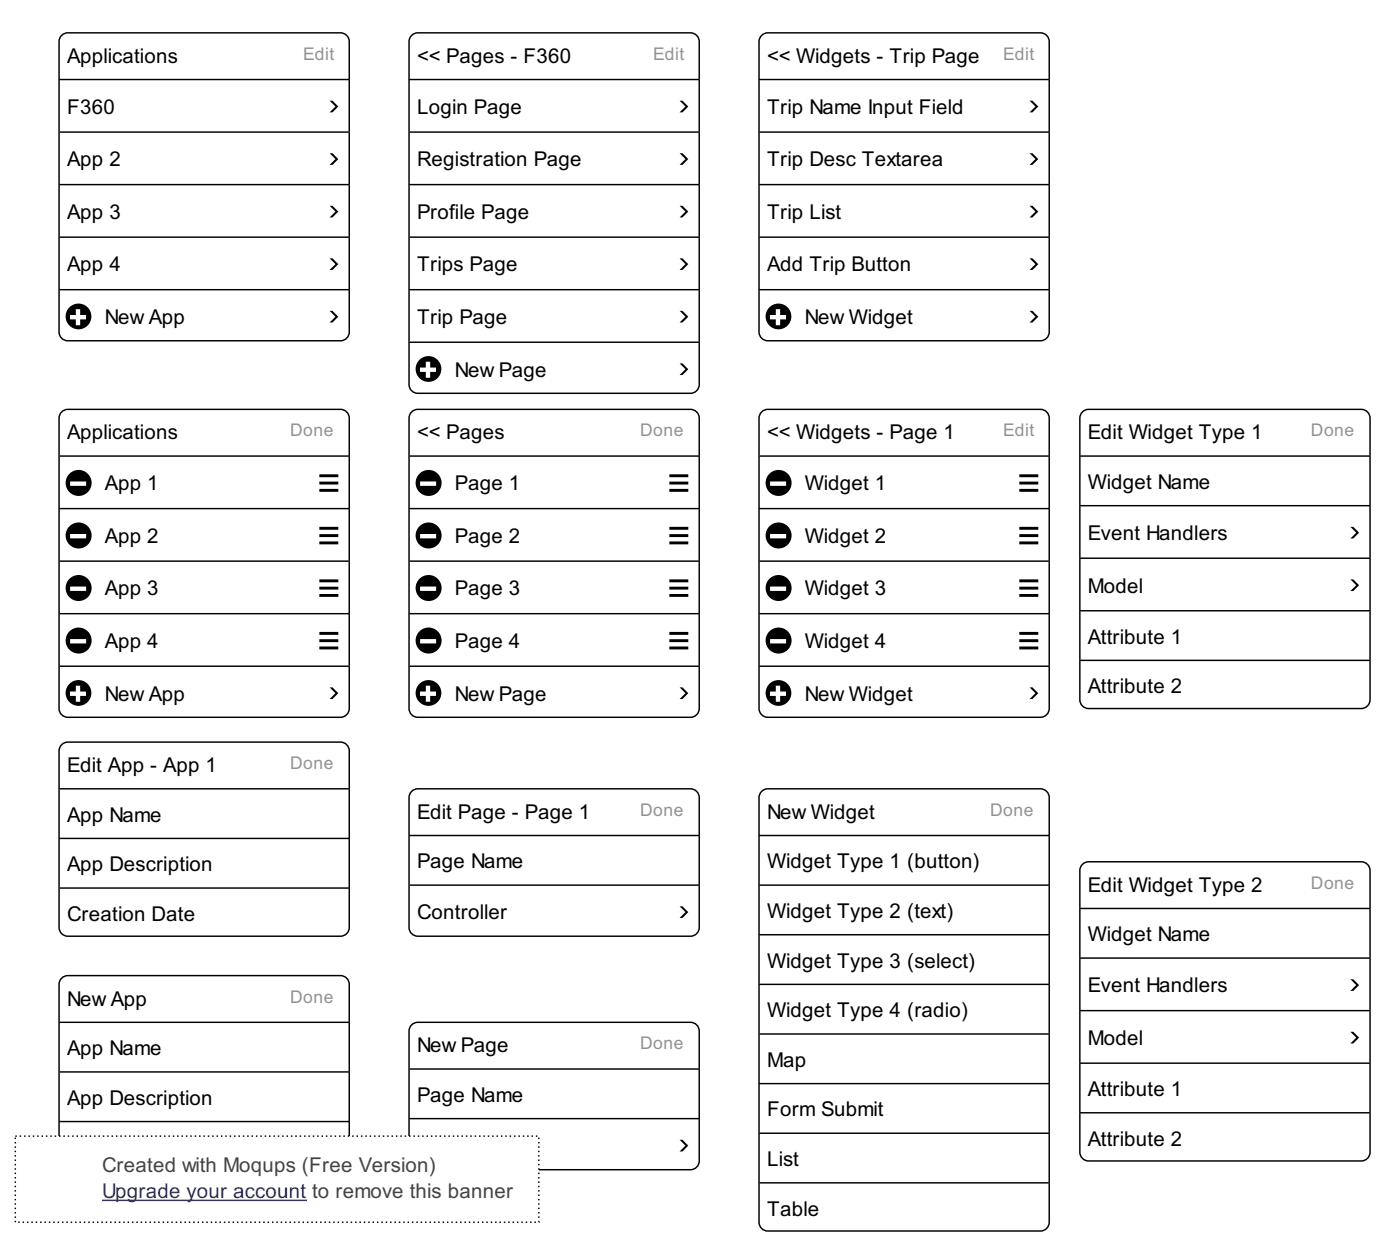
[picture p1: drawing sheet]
<svg xmlns="http://www.w3.org/2000/svg" width="533mm" height="471mm" viewBox="0 0 533 471" stroke-linecap="round" stroke-linejoin="round" font-family="sans-serif">
<path d="M23.5 156.8l1-.7 1.3-.3h103.9a3.3 3.3 0 0 1 3.4 3.4v110.5a3.3 3.3 0 0 1-3.4 3.4h-103.9a3.3 3.3 0 0 1-3.3-3.4v-110.5l.3-1.3z" fill="none" stroke="#000" stroke-width=".56"/>
<path d="M22.5 173.6h110.6z" fill="#fff"/>
<path d="M22.5 173.6h110.6" fill="none" stroke="#000" stroke-width=".56"/>
<g fill="#000">
<path d="M25 183.9a5 5 0 0 0 9.9 0 5 5 0 0 0-9.9 0zM26.7 183.3h6.1v1.7h-6.1z"/>
<path d="M121.7 180.6h7.2v1.1h-7.2zM121.7 183.3v1.2h7.2v-1.2zM121.7 186.1v1.1h7.2v-1.1z"/>
</g>
<path d="M22.5 193.6h110.6z" fill="#fff"/>
<path d="M22.5 193.6h110.6" fill="none" stroke="#000" stroke-width=".56"/>
<g fill="#000">
<path d="M25 203.9a5 5 0 0 0 9.9 0 5 5 0 0 0-9.9 0zM26.7 203.3h6.1v1.7h-6.1z"/>
<path d="M121.7 200.6h7.2v1.1h-7.2zM121.7 203.3v1.2h7.2v-1.2zM121.7 206.1v1.1h7.2v-1.1z"/>
</g>
<path d="M22.5 213.6h110.6z" fill="#fff"/>
<path d="M22.5 213.6h110.6" fill="none" stroke="#000" stroke-width=".56"/>
<g fill="#000">
<path d="M25 223.9a5 5 0 0 0 9.9 0 5 5 0 0 0-9.9 0zM26.7 223.3h6.1v1.7h-6.1z"/>
<path d="M121.7 220.6h7.2v1.1h-7.2zM121.7 223.4v1.1h7.2v-1.1zM121.7 226.1v1.1h7.2v-1.1z"/>
</g>
<path d="M22.5 233.6h110.6z" fill="#fff"/>
<path d="M22.5 233.6h110.6" fill="none" stroke="#000" stroke-width=".56"/>
<g fill="#000">
<path d="M25 243.9a5 5 0 0 0 9.9 0 5 5 0 0 0-9.9 0zM26.7 243.3h6.1v1.7h-6.1z"/>
<path d="M121.7 240.6h7.2v1.1h-7.2zM121.7 243.4v1.1h7.2v-1.1zM121.7 246.1v1.1h7.2v-1.1z"/>
</g>
<path d="M22.5 253.6h110.6z" fill="#fff"/>
<path d="M22.5 253.6h110.6" fill="none" stroke="#000" stroke-width=".56"/>
<g fill="#000">
<path d="M125.6 261.7h1.1l2.2 2.2-2.2 2.2h-1.1l2.2-2.2z"/>
<path d="M25 263.8a4.9 4.9 0 0 0 9.8 0 4.9 4.9 0 0 0-9.8 0zM26.7 263.3h2.2v-2.3h1.7v2.3h2.2v1.6h-2.2v2.3h-1.7v-2.3h-2.2z"/>
</g>
<path d="M23.5 13.5l1-.7 1.3-.3h103.9a3.3 3.3 0 0 1 3.4 3.3v110.6a3.3 3.3 0 0 1-3.4 3.3h-103.9a3.3 3.3 0 0 1-3.3-3.3v-110.6l.3-1.3z" fill="#fff"/>
<path d="M23.5 13.5l1-.7 1.3-.3h103.9a3.3 3.3 0 0 1 3.4 3.3v110.6a3.3 3.3 0 0 1-3.4 3.3h-103.9a3.3 3.3 0 0 1-3.3-3.3v-110.6l.3-1.3z" fill="none" stroke="#000" stroke-width=".56"/>
<path d="M22.5 30.3h110.6z" fill="#fff"/>
<path d="M22.5 30.3h110.6" fill="none" stroke="#000" stroke-width=".56"/>
<path d="M125.6 38.3h1.1l2.2 2.3-2.2 2.2h-1.1l2.2-2.2z" fill="#000"/>
<path d="M22.5 50.3h110.6z" fill="#fff"/>
<path d="M22.5 50.3h110.6" fill="none" stroke="#000" stroke-width=".56"/>
<path d="M125.6 58.3h1.1l2.2 2.3-2.2 2.2h-1.1l2.2-2.2z" fill="#000"/>
<path d="M22.5 70.3h110.6z" fill="#fff"/>
<path d="M22.5 70.3h110.6" fill="none" stroke="#000" stroke-width=".56"/>
<path d="M125.6 78.3h1.1l2.2 2.3-2.2 2.2h-1.1l2.2-2.2z" fill="#000"/>
<path d="M22.5 90.3h110.6z" fill="#fff"/>
<path d="M22.5 90.3h110.6" fill="none" stroke="#000" stroke-width=".56"/>
<path d="M125.6 98.3h1.1l2.2 2.3-2.2 2.2h-1.1l2.2-2.2z" fill="#000"/>
<path d="M22.5 110.3h110.6z" fill="#fff"/>
<path d="M22.5 110.3h110.6" fill="none" stroke="#000" stroke-width=".56"/>
<g fill="#000">
<path d="M125.6 118.3h1.1l2.2 2.3-2.2 2.2h-1.1l2.2-2.2z"/>
<path d="M25 120.5a4.9 4.9 0 0 0 9.8 0 4.9 4.9 0 0 0-9.8 0zM28.9 117.7h1.7v2.2h2.2v1.7h-2.2v2.2h-1.7v-2.2h-2.2v-1.7h2.2z"/>
</g>
<path d="M23.5 283.5l1-.7 1.3-.3h103.9a3.3 3.3 0 0 1 3.4 3.4v67.2a3.3 3.3 0 0 1-3.4 3.3h-103.9a3.3 3.3 0 0 1-3.3-3.3v-67.2l.3-1.3z" fill="#fff"/>
<path d="M23.5 283.5l1-.7 1.3-.3h103.9a3.3 3.3 0 0 1 3.4 3.4v67.2a3.3 3.3 0 0 1-3.4 3.3h-103.9a3.3 3.3 0 0 1-3.3-3.3v-67.2l.3-1.3z" fill="none" stroke="#000" stroke-width=".56"/>
<path d="M22.5 300.3h110.6z" fill="#fff"/>
<path d="M22.5 300.3h110.6" fill="none" stroke="#000" stroke-width=".56"/>
<path d="M22.5 319.2h110.6z" fill="#fff"/>
<path d="M22.5 319.2h110.6" fill="none" stroke="#000" stroke-width=".56"/>
<path d="M22.5 338.1h110.6z" fill="#fff"/>
<path d="M22.5 338.1h110.6" fill="none" stroke="#000" stroke-width=".56"/>
<path d="M156.8 13.5l1.1-.7 1.3-.3h103.9a3.3 3.3 0 0 1 3.3 3.3v130.6a3.3 3.3 0 0 1-3.3 3.3h-103.9a3.3 3.3 0 0 1-3.4-3.3v-130.6l.3-1.3z" fill="#fff"/>
<path d="M156.8 13.5l1.1-.7 1.3-.3h103.9a3.3 3.3 0 0 1 3.3 3.3v130.6a3.3 3.3 0 0 1-3.3 3.3h-103.9a3.3 3.3 0 0 1-3.4-3.3v-130.6l.3-1.3z" fill="none" stroke="#000" stroke-width=".56"/>
<path d="M155.8 30.3h110.6z" fill="#fff"/>
<path d="M155.8 30.3h110.6" fill="none" stroke="#000" stroke-width=".56"/>
<path d="M258.9 38.3h1.1l2.2 2.3-2.2 2.2h-1.1l2.3-2.2z" fill="#000"/>
<path d="M155.8 50.3h110.6z" fill="#fff"/>
<path d="M155.8 50.3h110.6" fill="none" stroke="#000" stroke-width=".56"/>
<path d="M258.9 58.3h1.1l2.2 2.3-2.2 2.2h-1.1l2.3-2.2z" fill="#000"/>
<path d="M155.8 70.3h110.6z" fill="#fff"/>
<path d="M155.8 70.3h110.6" fill="none" stroke="#000" stroke-width=".56"/>
<path d="M258.9 78.3h1.1l2.2 2.3-2.2 2.2h-1.1l2.3-2.2z" fill="#000"/>
<path d="M155.8 90.3h110.6z" fill="#fff"/>
<path d="M155.8 90.3h110.6" fill="none" stroke="#000" stroke-width=".56"/>
<path d="M258.9 98.3h1.1l2.2 2.3-2.2 2.2h-1.1l2.3-2.2z" fill="#000"/>
<path d="M155.8 110.3h110.6z" fill="#fff"/>
<path d="M155.8 110.3h110.6" fill="none" stroke="#000" stroke-width=".56"/>
<path d="M258.9 118.3h1.1l2.2 2.3-2.2 2.2h-1.1l2.3-2.2z" fill="#000"/>
<path d="M155.8 130.3h110.6z" fill="#fff"/>
<path d="M155.8 130.3h110.6" fill="none" stroke="#000" stroke-width=".56"/>
<g fill="#000">
<path d="M258.9 138.3h1.1l2.2 2.3-2.2 2.2h-1.1l2.3-2.2z"/>
<path d="M158.3 140.5a4.9 4.9 0 0 0 9.9 0 4.9 4.9 0 0 0-9.9 0zM160 139.9h2.2v-2.2h1.7v2.2h2.2v1.7h-2.2v2.2h-1.7v-2.2h-2.2z"/>
</g>
<path d="M290.2 13.5l1-.7 1.3-.3h103.9a3.3 3.3 0 0 1 3.4 3.3v110.6a3.3 3.3 0 0 1-3.4 3.3h-103.9a3.3 3.3 0 0 1-3.3-3.3v-110.6l.3-1.3z" fill="#fff"/>
<path d="M290.2 13.5l1-.7 1.3-.3h103.9a3.3 3.3 0 0 1 3.4 3.3v110.6a3.3 3.3 0 0 1-3.4 3.3h-103.9a3.3 3.3 0 0 1-3.3-3.3v-110.6l.3-1.3z" fill="none" stroke="#000" stroke-width=".56"/>
<path d="M289.2 30.3h110.6z" fill="#fff"/>
<path d="M289.2 30.3h110.6" fill="none" stroke="#000" stroke-width=".56"/>
<path d="M392.3 38.3h1.1l2.2 2.3-2.2 2.2h-1.1l2.2-2.2z" fill="#000"/>
<path d="M289.2 50.3h110.6z" fill="#fff"/>
<path d="M289.2 50.3h110.6" fill="none" stroke="#000" stroke-width=".56"/>
<path d="M392.3 58.3h1.1l2.2 2.3-2.2 2.2h-1.1l2.2-2.2z" fill="#000"/>
<path d="M289.2 70.3h110.6z" fill="#fff"/>
<path d="M289.2 70.3h110.6" fill="none" stroke="#000" stroke-width=".56"/>
<path d="M392.3 78.3h1.1l2.2 2.3-2.2 2.2h-1.1l2.2-2.2z" fill="#000"/>
<path d="M289.2 90.3h110.6z" fill="#fff"/>
<path d="M289.2 90.3h110.6" fill="none" stroke="#000" stroke-width=".56"/>
<path d="M392.3 98.3h1.1l2.2 2.3-2.2 2.2h-1.1l2.2-2.2z" fill="#000"/>
<path d="M289.2 110.3h110.6z" fill="#fff"/>
<path d="M289.2 110.3h110.6" fill="none" stroke="#000" stroke-width=".56"/>
<g fill="#000">
<path d="M392.3 118.3h1.1l2.2 2.3-2.2 2.2h-1.1l2.2-2.2z"/>
<path d="M291.7 120.5a4.9 4.9 0 0 0 9.8 0 4.9 4.9 0 0 0-9.8 0zM293.4 119.9h2.2v-2.2h1.6v2.2h2.3v1.7h-2.3v2.2h-1.6v-2.2h-2.2z"/>
</g>
<path d="M156.8 156.8l1.1-.7 1.3-.3h103.9a3.3 3.3 0 0 1 3.3 3.4v110.5a3.3 3.3 0 0 1-3.3 3.4h-103.9a3.3 3.3 0 0 1-3.4-3.4v-110.5l.3-1.3z" fill="#fff"/>
<path d="M156.8 156.8l1.1-.7 1.3-.3h103.9a3.3 3.3 0 0 1 3.3 3.4v110.5a3.3 3.3 0 0 1-3.3 3.4h-103.9a3.3 3.3 0 0 1-3.4-3.4v-110.5l.3-1.3z" fill="none" stroke="#000" stroke-width=".56"/>
<path d="M155.8 173.6h110.6z" fill="#fff"/>
<path d="M155.8 173.6h110.6" fill="none" stroke="#000" stroke-width=".56"/>
<g fill="#000">
<path d="M158.3 183.9a5 5 0 0 0 10 0 5 5 0 0 0-10 0zM160.1 183.3h6.1v1.7h-6.1z"/>
<path d="M255 180.6h7.2v1.1h-7.2zM255 183.3v1.2h7.2v-1.2zM255 186.1v1.1h7.2v-1.1z"/>
</g>
<path d="M155.8 193.6h110.6z" fill="#fff"/>
<path d="M155.8 193.6h110.6" fill="none" stroke="#000" stroke-width=".56"/>
<g fill="#000">
<path d="M158.3 203.9a5 5 0 0 0 10 0 5 5 0 0 0-10 0zM160.1 203.3h6.1v1.7h-6.1z"/>
<path d="M255 200.6h7.2v1.1h-7.2zM255 203.3v1.2h7.2v-1.2zM255 206.1v1.1h7.2v-1.1z"/>
</g>
<path d="M155.8 213.6h110.6z" fill="#fff"/>
<path d="M155.8 213.6h110.6" fill="none" stroke="#000" stroke-width=".56"/>
<g fill="#000">
<path d="M158.3 223.9a5 5 0 0 0 10 0 5 5 0 0 0-10 0zM160.1 223.3h6.1v1.7h-6.1z"/>
<path d="M255 220.6h7.2v1.1h-7.2zM255 223.4v1.1h7.2v-1.1zM255 226.1v1.1h7.2v-1.1z"/>
</g>
<path d="M155.8 233.6h110.6z" fill="#fff"/>
<path d="M155.8 233.6h110.6" fill="none" stroke="#000" stroke-width=".56"/>
<g fill="#000">
<path d="M158.3 243.9a5 5 0 0 0 10 0 5 5 0 0 0-10 0zM160.1 243.3h6.1v1.7h-6.1z"/>
<path d="M255 240.6h7.2v1.1h-7.2zM255 243.4v1.1h7.2v-1.1zM255 246.1v1.1h7.2v-1.1z"/>
</g>
<path d="M155.8 253.6h110.6z" fill="#fff"/>
<path d="M155.8 253.6h110.6" fill="none" stroke="#000" stroke-width=".56"/>
<g fill="#000">
<path d="M258.9 261.7h1.1l2.2 2.2-2.2 2.2h-1.1l2.3-2.2z"/>
<path d="M158.3 263.8a4.9 4.9 0 0 0 9.9 0 4.9 4.9 0 0 0-9.9 0zM160 263.3h2.2v-2.3h1.7v2.3h2.2v1.6h-2.2v2.3h-1.7v-2.3h-2.2z"/>
</g>
<path d="M156.8 301.3l1.1-.7 1.3-.3h103.9a3.3 3.3 0 0 1 3.3 3.3v49.5a3.3 3.3 0 0 1-3.3 3.3h-103.9a3.3 3.3 0 0 1-3.4-3.3v-49.5l.3-1.3z" fill="#fff"/>
<path d="M156.8 301.3l1.1-.7 1.3-.3h103.9a3.3 3.3 0 0 1 3.3 3.3v49.5a3.3 3.3 0 0 1-3.3 3.3h-103.9a3.3 3.3 0 0 1-3.4-3.3v-49.5l.3-1.3z" fill="none" stroke="#000" stroke-width=".56"/>
<path d="M155.8 318.1h110.6z" fill="#fff"/>
<path d="M155.8 318.1h110.6" fill="none" stroke="#000" stroke-width=".56"/>
<path d="M155.8 337h110.6z" fill="#fff"/>
<path d="M155.8 337h110.6" fill="none" stroke="#000" stroke-width=".56"/>
<path d="M258.9 345h1.1l2.2 2.3-2.2 2.2h-1.1l2.3-2.2z" fill="#000"/>
<path d="M23.5 372.4l1-.7 1.3-.3h103.9a3.3 3.3 0 0 1 3.4 3.4v67.2a3.3 3.3 0 0 1-3.4 3.3h-103.9a3.3 3.3 0 0 1-3.3-3.3v-67.2l.3-1.3z" fill="#fff"/>
<path d="M23.5 372.4l1-.7 1.3-.3h103.9a3.3 3.3 0 0 1 3.4 3.4v67.2a3.3 3.3 0 0 1-3.4 3.3h-103.9a3.3 3.3 0 0 1-3.3-3.3v-67.2l.3-1.3z" fill="none" stroke="#000" stroke-width=".56"/>
<path d="M22.5 389.2h110.6z" fill="#fff"/>
<path d="M22.5 389.2h110.6" fill="none" stroke="#000" stroke-width=".56"/>
<path d="M22.5 408.1h110.6z" fill="#fff"/>
<path d="M22.5 408.1h110.6" fill="none" stroke="#000" stroke-width=".56"/>
<path d="M22.5 427h110.6z" fill="#fff"/>
<path d="M22.5 427h110.6" fill="none" stroke="#000" stroke-width=".56"/>
<path d="M156.8 390.2l1.1-.7 1.3-.3h103.9a3.3 3.3 0 0 1 3.3 3.3v49.5a3.3 3.3 0 0 1-3.3 3.3h-103.9a3.3 3.3 0 0 1-3.4-3.3v-49.5l.3-1.3z" fill="#fff"/>
<path d="M156.8 390.2l1.1-.7 1.3-.3h103.9a3.3 3.3 0 0 1 3.3 3.3v49.5a3.3 3.3 0 0 1-3.3 3.3h-103.9a3.3 3.3 0 0 1-3.4-3.3v-49.5l.3-1.3z" fill="none" stroke="#000" stroke-width=".56"/>
<path d="M155.8 407h110.6z" fill="#fff"/>
<path d="M155.8 407h110.6" fill="none" stroke="#000" stroke-width=".56"/>
<path d="M155.8 425.9h110.6z" fill="#fff"/>
<path d="M155.8 425.9h110.6" fill="none" stroke="#000" stroke-width=".56"/>
<path d="M258.9 433.9h1.1l2.2 2.2-2.2 2.3h-1.1l2.3-2.3z" fill="#000"/>
<path d="M290.2 156.8l1-.7 1.3-.3h103.9a3.3 3.3 0 0 1 3.4 3.4v110.5a3.3 3.3 0 0 1-3.4 3.4h-103.9a3.3 3.3 0 0 1-3.3-3.4v-110.5l.3-1.3z" fill="#fff"/>
<path d="M290.2 156.8l1-.7 1.3-.3h103.9a3.3 3.3 0 0 1 3.4 3.4v110.5a3.3 3.3 0 0 1-3.4 3.4h-103.9a3.3 3.3 0 0 1-3.3-3.4v-110.5l.3-1.3z" fill="none" stroke="#000" stroke-width=".56"/>
<path d="M289.2 173.6h110.6z" fill="#fff"/>
<path d="M289.2 173.6h110.6" fill="none" stroke="#000" stroke-width=".56"/>
<g fill="#000">
<path d="M291.7 183.9a5 5 0 0 0 9.9 0 5 5 0 0 0-9.9 0zM293.4 183.3h6.1v1.7h-6.1z"/>
<path d="M388.4 180.6h7.2v1.1h-7.2zM388.4 183.3v1.2h7.2v-1.2zM388.4 186.1v1.1h7.2v-1.1z"/>
</g>
<path d="M289.2 193.6h110.6z" fill="#fff"/>
<path d="M289.2 193.6h110.6" fill="none" stroke="#000" stroke-width=".56"/>
<g fill="#000">
<path d="M291.7 203.9a5 5 0 0 0 9.9 0 5 5 0 0 0-9.9 0zM293.4 203.3h6.1v1.7h-6.1z"/>
<path d="M388.4 200.6h7.2v1.1h-7.2zM388.4 203.3v1.2h7.2v-1.2zM388.4 206.1v1.1h7.2v-1.1z"/>
</g>
<path d="M289.2 213.6h110.6z" fill="#fff"/>
<path d="M289.2 213.6h110.6" fill="none" stroke="#000" stroke-width=".56"/>
<g fill="#000">
<path d="M291.7 223.9a5 5 0 0 0 9.9 0 5 5 0 0 0-9.9 0zM293.4 223.3h6.1v1.7h-6.1z"/>
<path d="M388.4 220.6h7.2v1.1h-7.2zM388.4 223.4v1.1h7.2v-1.1zM388.4 226.1v1.1h7.2v-1.1z"/>
</g>
<path d="M289.2 233.6h110.6z" fill="#fff"/>
<path d="M289.2 233.6h110.6" fill="none" stroke="#000" stroke-width=".56"/>
<g fill="#000">
<path d="M291.7 243.9a5 5 0 0 0 9.9 0 5 5 0 0 0-9.9 0zM293.4 243.3h6.1v1.7h-6.1z"/>
<path d="M388.4 240.6h7.2v1.1h-7.2zM388.4 243.4v1.1h7.2v-1.1zM388.4 246.1v1.1h7.2v-1.1z"/>
</g>
<path d="M289.2 253.6h110.6z" fill="#fff"/>
<path d="M289.2 253.6h110.6" fill="none" stroke="#000" stroke-width=".56"/>
<g fill="#000">
<path d="M392.3 261.7h1.1l2.2 2.2-2.2 2.2h-1.1l2.2-2.2z"/>
<path d="M291.7 263.8a4.9 4.9 0 0 0 9.8 0 4.9 4.9 0 0 0-9.8 0zM293.4 263.3h2.2v-2.3h1.6v2.3h2.3v1.6h-2.3v2.3h-1.6v-2.3h-2.2z"/>
</g>
<path d="M412.4 156.8l1.1-.7 1.3-.3h103.9a3.3 3.3 0 0 1 3.3 3.4v107.2a3.3 3.3 0 0 1-3.3 3.3h-103.9a3.3 3.3 0 0 1-3.4-3.3v-107.2l.3-1.3z" fill="#fff"/>
<path d="M412.4 156.8l1.1-.7 1.3-.3h103.9a3.3 3.3 0 0 1 3.3 3.4v107.2a3.3 3.3 0 0 1-3.3 3.3h-103.9a3.3 3.3 0 0 1-3.4-3.3v-107.2l.3-1.3z" fill="none" stroke="#000" stroke-width=".56"/>
<path d="M411.4 173.6h110.6z" fill="#fff"/>
<path d="M411.4 173.6h110.6" fill="none" stroke="#000" stroke-width=".56"/>
<path d="M411.4 192.5h110.6z" fill="#fff"/>
<path d="M411.4 192.5h110.6" fill="none" stroke="#000" stroke-width=".56"/>
<path d="M514.5 200.6h1.1l2.2 2.2-2.2 2.2h-1.1l2.2-2.2z" fill="#000"/>
<path d="M411.4 212.5h110.6z" fill="#fff"/>
<path d="M411.4 212.5h110.6" fill="none" stroke="#000" stroke-width=".56"/>
<path d="M514.5 220.6h1.1l2.2 2.2-2.2 2.2h-1.1l2.2-2.2z" fill="#000"/>
<path d="M411.4 232.5h110.6z" fill="#fff"/>
<path d="M411.4 232.5h110.6" fill="none" stroke="#000" stroke-width=".56"/>
<path d="M411.4 251.4h110.6z" fill="#fff"/>
<path d="M411.4 251.4h110.6" fill="none" stroke="#000" stroke-width=".56"/>
<path d="M290.2 301.3l1-.7 1.3-.3h103.9a3.3 3.3 0 0 1 3.4 3.3v161.7a3.3 3.3 0 0 1-3.4 3.3h-103.9a3.3 3.3 0 0 1-3.3-3.3v-161.7l.3-1.3z" fill="#fff"/>
<path d="M290.2 301.3l1-.7 1.3-.3h103.9a3.3 3.3 0 0 1 3.4 3.3v161.7a3.3 3.3 0 0 1-3.4 3.3h-103.9a3.3 3.3 0 0 1-3.3-3.3v-161.7l.3-1.3z" fill="none" stroke="#000" stroke-width=".56"/>
<path d="M289.2 318.1h110.6z" fill="#fff"/>
<path d="M289.2 318.1h110.6" fill="none" stroke="#000" stroke-width=".56"/>
<path d="M289.2 337h110.6z" fill="#fff"/>
<path d="M289.2 337h110.6" fill="none" stroke="#000" stroke-width=".56"/>
<path d="M289.2 355.9h110.6z" fill="#fff"/>
<path d="M289.2 355.9h110.6" fill="none" stroke="#000" stroke-width=".56"/>
<path d="M289.2 374.8h110.6z" fill="#fff"/>
<path d="M289.2 374.8h110.6" fill="none" stroke="#000" stroke-width=".56"/>
<path d="M289.2 393.6h110.6z" fill="#fff"/>
<path d="M289.2 393.6h110.6" fill="none" stroke="#000" stroke-width=".56"/>
<path d="M289.2 412.5h110.6z" fill="#fff"/>
<path d="M289.2 412.5h110.6" fill="none" stroke="#000" stroke-width=".56"/>
<path d="M289.2 431.4h110.6z" fill="#fff"/>
<path d="M289.2 431.4h110.6" fill="none" stroke="#000" stroke-width=".56"/>
<path d="M289.2 450.3h110.6z" fill="#fff"/>
<path d="M289.2 450.3h110.6" fill="none" stroke="#000" stroke-width=".56"/>
<path d="M412.4 329.1l1.1-.8 1.3-.2h103.9a3.3 3.3 0 0 1 3.3 3.3v107.2a3.3 3.3 0 0 1-3.3 3.4h-103.9a3.3 3.3 0 0 1-3.4-3.4v-107.2l.3-1.3z" fill="#fff"/>
<path d="M412.4 329.1l1.1-.8 1.3-.2h103.9a3.3 3.3 0 0 1 3.3 3.3v107.2a3.3 3.3 0 0 1-3.3 3.4h-103.9a3.3 3.3 0 0 1-3.4-3.4v-107.2l.3-1.3z" fill="none" stroke="#000" stroke-width=".56"/>
<path d="M411.4 345.9h110.6z" fill="#fff"/>
<path d="M411.4 345.9h110.6" fill="none" stroke="#000" stroke-width=".56"/>
<path d="M411.4 364.8h110.6z" fill="#fff"/>
<path d="M411.4 364.8h110.6" fill="none" stroke="#000" stroke-width=".56"/>
<path d="M514.5 372.8h1.1l2.2 2.2-2.2 2.3h-1.1l2.2-2.3z" fill="#000"/>
<path d="M411.4 384.8h110.6z" fill="#fff"/>
<path d="M411.4 384.8h110.6" fill="none" stroke="#000" stroke-width=".56"/>
<path d="M514.5 392.8h1.1l2.2 2.2-2.2 2.3h-1.1l2.2-2.3z" fill="#000"/>
<path d="M411.4 404.8h110.6z" fill="#fff"/>
<path d="M411.4 404.8h110.6" fill="none" stroke="#000" stroke-width=".56"/>
<path d="M411.4 423.6h110.6z" fill="#fff"/>
<path d="M411.4 423.6h110.6" fill="none" stroke="#000" stroke-width=".56"/>
<path d="M5.8 432.5h199.5v32.8h-199.5z" fill="#fff"/>
<path d="M5.8 432.5h199.5v32.8h-199.5z" fill="none" stroke="#000" stroke-width=".56" stroke-dasharray=".6 1.1" stroke-linecap="butt"/>
<path d="M38.9 457h77.8" fill="none" stroke="#00e" stroke-width=".56"/>
<g font-size="7.8">
<text x="25.6" y="23.9">Applications</text>
<text x="158.9" y="23.9">&lt;&lt; Pages - F360</text>
<text x="292.2" y="23.9">&lt;&lt; Widgets - Trip Page</text>
<text x="25.6" y="43.3">F360</text>
<text x="158.9" y="43.3">Login Page</text>
<text x="292.2" y="43.3">Trip Name Input Field</text>
<text x="25.6" y="63.3">App 2</text>
<text x="158.9" y="63.3">Registration Page</text>
<text x="292.2" y="63.3">Trip Desc Textarea</text>
<text x="25.6" y="83.3">App 3</text>
<text x="158.9" y="83.3">Profile Page</text>
<text x="292.2" y="83.3">Trip List</text>
<text x="25.6" y="103.3">App 4</text>
<text x="158.9" y="103.3">Trips Page</text>
<text x="292.2" y="103.3">Add Trip Button</text>
<text x="40" y="123.3">New App</text>
<text x="158.9" y="123.3">Trip Page</text>
<text x="306.7" y="123.3">New Widget</text>
<text x="173.3" y="143.3">New Page</text>
<text x="25.6" y="167.2">Applications</text>
<text x="158.9" y="167.2">&lt;&lt; Pages</text>
<text x="292.2" y="167.2">&lt;&lt; Widgets - Page 1</text>
<text x="414.5" y="167.2">Edit Widget Type 1</text>
<text x="40" y="186.7">App 1</text>
<text x="173.3" y="186.7">Page 1</text>
<text x="306.7" y="186.7">Widget 1</text>
<text x="414.5" y="186.1">Widget Name</text>
<text x="40" y="206.7">App 2</text>
<text x="173.3" y="206.7">Page 2</text>
<text x="306.7" y="206.7">Widget 2</text>
<text x="414.5" y="205.6">Event Handlers</text>
<text x="40" y="226.7">App 3</text>
<text x="173.3" y="226.7">Page 3</text>
<text x="306.7" y="226.7">Widget 3</text>
<text x="414.5" y="225.6">Model</text>
<text x="414.5" y="245">Attribute 1</text>
<text x="40" y="246.7">App 4</text>
<text x="173.3" y="246.7">Page 4</text>
<text x="306.7" y="246.7">Widget 4</text>
<text x="414.5" y="263.9">Attribute 2</text>
<text x="40" y="266.7">New App</text>
<text x="173.3" y="266.7">New Page</text>
<text x="306.7" y="266.7">New Widget</text>
<text x="25.6" y="293.9">Edit App - App 1</text>
<text x="158.9" y="311.7">Edit Page - Page 1</text>
<text x="292.2" y="311.7">New Widget</text>
<text x="25.6" y="312.8">App Name</text>
<text x="25.6" y="331.7">App Description</text>
<text x="158.9" y="330.6">Page Name</text>
<text x="292.2" y="330.6">Widget Type 1 (button)</text>
<text x="414.5" y="339.5">Edit Widget Type 2</text>
<text x="25.6" y="350.6">Creation Date</text>
<text x="158.9" y="350">Controller</text>
<text x="292.2" y="349.5">Widget Type 2 (text)</text>
<text x="414.5" y="358.4">Widget Name</text>
<text x="292.2" y="368.4">Widget Type 3 (select)</text>
<text x="414.5" y="377.8">Event Handlers</text>
<text x="25.6" y="382.8">New App</text>
<text x="292.2" y="387.3">Widget Type 4 (radio)</text>
<text x="25.6" y="401.7">App Name</text>
<text x="158.9" y="400.6">New Page</text>
<text x="414.5" y="397.8">Model</text>
<text x="292.2" y="406.1">Map</text>
<text x="158.9" y="419.5">Page Name</text>
<text x="414.5" y="417.3">Attribute 1</text>
<text x="25.6" y="420.6">App Description</text>
<text x="292.2" y="425">Form Submit</text>
<text x="414.5" y="436.1">Attribute 2</text>
<text x="158.9" y="438.9">Controller</text>
<text x="292.2" y="443.9">List</text>
<text x="292.2" y="462.8">Table</text>
</g>
<text font-size="7.8" fill="#444" x="38.9" y="446.1">Created with Moqups (Free Version)</text>
<text font-size="7.8" fill="#00e" x="38.9" y="456.1">Upgrade your account to remove this banner</text>
<g font-size="6.7" fill="#929292">
<text x="115.6" y="22.8">Edit</text>
<text x="248.9" y="22.8">Edit</text>
<text x="382.3" y="22.8">Edit</text>
<text x="110.6" y="166.1">Done</text>
<text x="243.9" y="166.1">Done</text>
<text x="382.3" y="166.1">Edit</text>
<text x="499.5" y="166.1">Done</text>
<text x="110.6" y="292.8">Done</text>
<text x="243.9" y="310.6">Done</text>
<text x="377.3" y="310.6">Done</text>
<text x="499.5" y="338.4">Done</text>
<text x="110.6" y="381.7">Done</text>
<text x="243.9" y="399.5">Done</text>
</g>
</svg>
